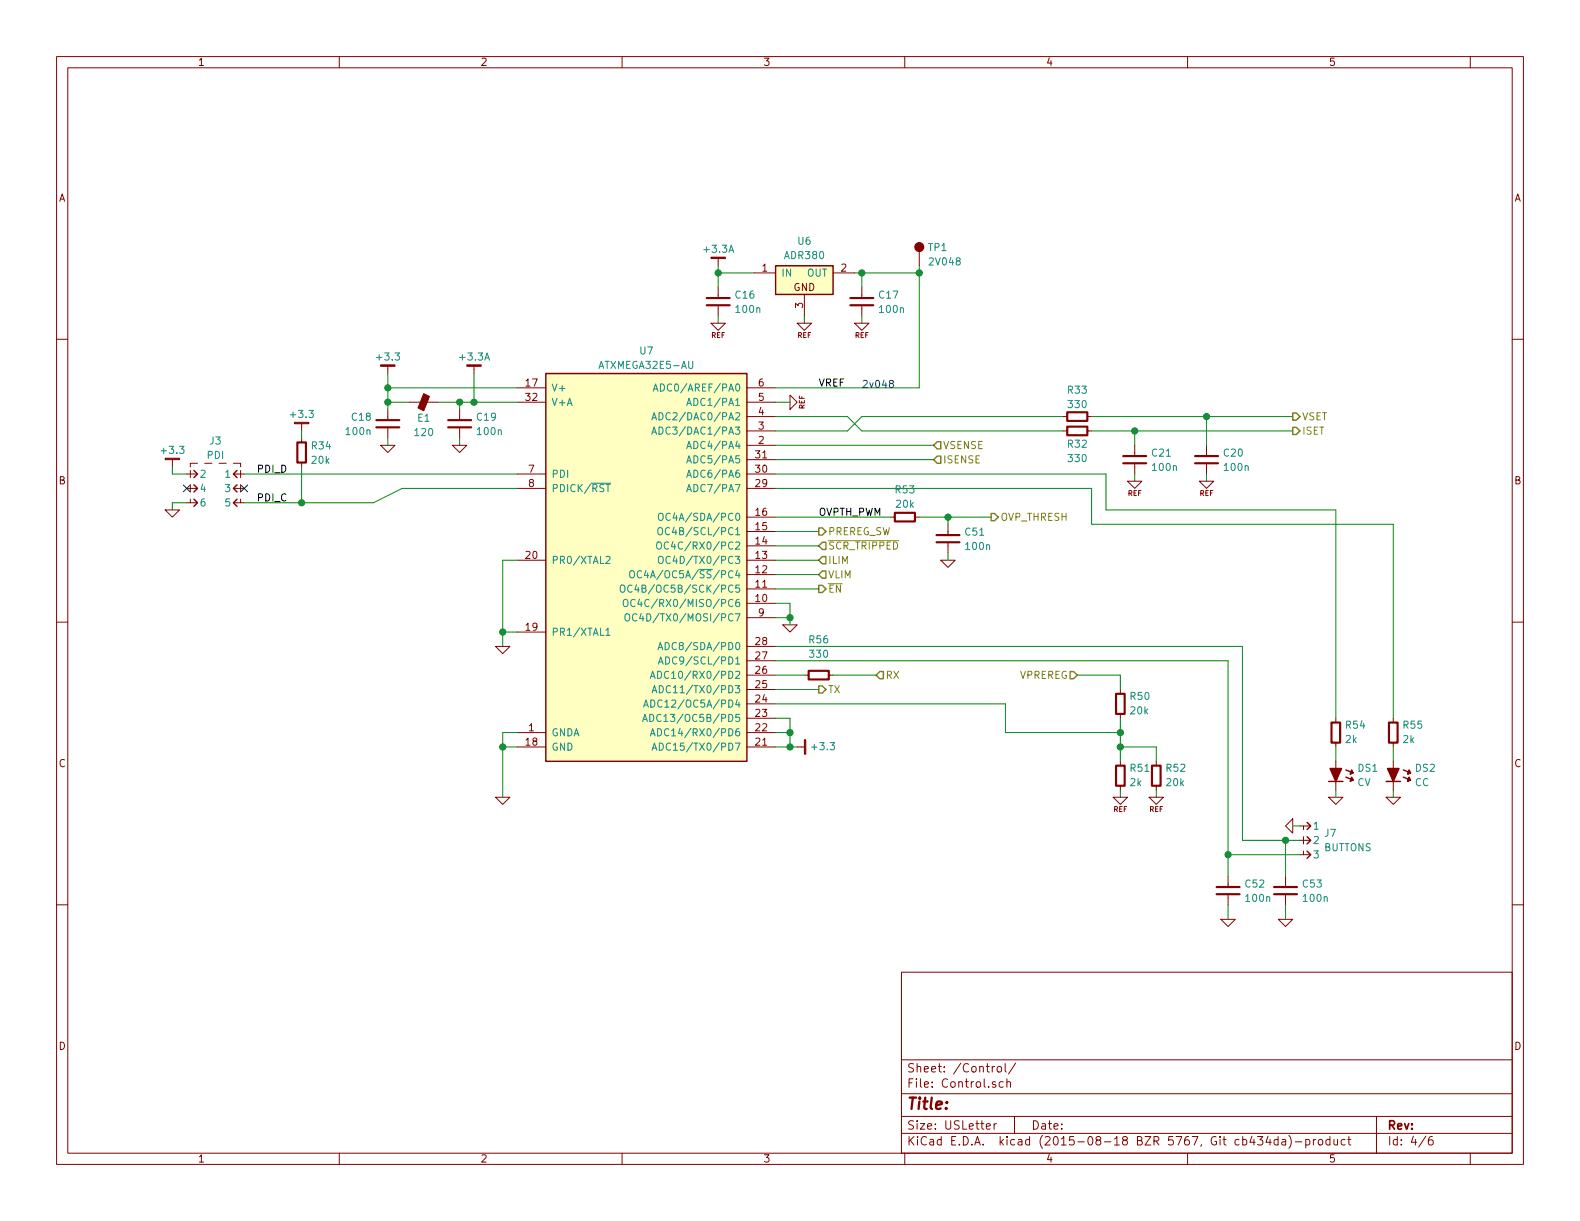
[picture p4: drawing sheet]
<svg xmlns="http://www.w3.org/2000/svg" width="279mm" height="216mm" viewBox="0 0 279 216" stroke-linecap="round" stroke-linejoin="round" font-family="sans-serif">
<g fill="none" stroke="#840000" stroke-width=".18">
<path d="M10 10h259.4v195.9h-259.4zM12 12h255.4v191.9h-255.4zM60 10v2M110 10v2M160 10v2M210 10v2M260 10v2M10 60h2M125.7 57.2h2.6l-1.3 1.2zM127 45.7v1.3M127 50.8v1.9M127 54v1.9"/>
<path d="M133.3 48.3h3.9M141 57.2h2.5l-1.3 1.2zM142.2 52.1v3.8M147.3 48.3h3.8M151.1 57.2h2.6l-1.3 1.2zM152.4 50.8v1.9M152.4 54v1.9M162.6 44.5v2.5M267.4 60h2M53.3 74.9v1.3M53.3 77.5v.7M67.3 78.7h2.5l-1.2 1.3z"/>
<path d="M68.6 64.8v1.2M68.6 72.4v1.9M68.6 75.6v1.9M72.4 71.1h5.1M80 78.7h2.5l-1.2 1.3zM81.3 72.4v1.9M81.3 75.6v1.9M83.8 64.8v1.2M91.4 71.1h5.1M91.4 68.6h5.1M132.1 78.7h5.1M132.1 76.2h5.1"/>
<path d="M132.1 73.7h5.1M132.1 71.1h5.1M132.1 68.6h5.1M139.7 69.9l1.3 1.2-1.3 1.3zM188 76.2h.7M188 73.7h.7M192.3 76.2h.7M192.3 73.7h.7M200.7 78.7v1.9M213.4 78.7v1.9M29.2 90.2h2.5l-1.2 1.2zM30.5 81.3v1.3"/>
<path d="M33 83.8h1.9M33 86.4h1.9M33 88.9h1.9M33.7 83.2v1.3M33.7 85.7v1.3M33.7 88.3v.6M34.9 81.9h-1.2v.7M36.2 81.9h1.3M38.7 81.9h1.3M41.3 81.9h1.2v.7M41.3 83.8h1.9M41.3 86.4h1.9"/>
<path d="M41.3 88.9h1.9M42.5 83.2v1.3M42.5 85.7v1.3M42.5 88.3v.6M53.3 81.8v.8M91.4 83.8h5.1M91.4 86.4h5.1M91.4 99.1h5.1M132.1 83.8h5.1M132.1 86.4h5.1M132.1 99.1h5.1M132.1 81.3h5.1"/>
<path d="M132.1 96.5h5.1M132.1 94h5.1M132.1 91.4h5.1M157.5 91.4h.7M161.8 91.4h.8M166.4 99.1h2.5l-1.3 1.2zM167.6 92.7v1.9M167.6 95.9v1.9M199.4 85.1h2.5l-1.2 1.3zM200.7 81.9v1.9M212.1 85.1h2.5l-1.2 1.3zM213.4 81.9v1.9"/>
<path d="M10 110h2M87.6 114.3h2.6l-1.3 1.3zM91.4 111.8h5.1M132.1 109.2h5.1M132.1 106.7h5.1M132.1 104.1h5.1M132.1 101.6h5.1M132.1 119.4h5.1M132.1 116.8h5.1M132.1 114.3h5.1M138.4 110.5h2.6l-1.3 1.3zM142.2 119.4h.8"/>
<path d="M146.6 119.4h.7M267.4 110h2M91.4 129.5h5.1M91.4 132.1h5.1M132.1 129.5h5.1M132.1 132.1h5.1M132.1 127h5.1M132.1 124.5h5.1M132.1 121.9h5.1M141 132.1h1.2M198.1 121.9v.8M198.1 126.2v.8"/>
<path d="M198.1 134.6v.8M198.1 138.9v.8M204.5 134.6v.8M204.5 138.9v.8M236.2 127v.8M236.2 131.3v.8M236.2 134.6v1.3M236.2 138.2v1.5M246.4 127v.8M246.4 131.3v.8M246.4 134.6v1.3M246.4 138.2v1.5"/>
<path d="M10 160h2M87.6 141h2.6l-1.3 1.2zM196.8 141h2.6l-1.3 1.2zM203.2 141h2.5l-1.2 1.2zM217.2 154.9v1.9M217.2 158.1v1.9M227.3 146.1l1.3-1.3v2.5zM227.3 154.9v1.9M227.3 158.1v1.9M229.9 151.1h1.9M229.9 148.6h1.9M229.9 146.1h1.9"/>
<path d="M230.5 146.1v.6M230.5 148v1.2M230.5 150.5v.6M234.9 141h2.6l-1.3 1.2zM245.1 141h2.5l-1.2 1.2zM267.4 160h2M159.4 171.9h108v32h-108zM215.9 162.6h2.5l-1.2 1.2zM226.1 162.6h2.5l-1.3 1.2zM159.4 197.4h108M159.4 193.4h108M159.4 187.4h108"/>
<path d="M174.4 199.2l.7-.2v-.2l-.4-.1-.3 .2 .1 .7h.6M175.8 198.7v1M175.9 188.6l-.4 .2M176 191.3a.37 .37 0 0 0-.5 .2v.2l.5 .1 .1 .2-.2 .3-.4-.1M176.2 198.7l-.4 .3M176.4 188.7l.2-.1 .4 .1 .1 .6-.1 .2-.4 .1-.2-.2zM177.4 191.3h-.4l-.3 .2 .1 .6 .2 .2 .4-.1M177.7 188.1v1.3l.3 .2M178.1 191.4l.2-.1h.3l.1 1M178.1 190.8v1.5M179.4 197.4v3M179.6 188l-1.3 1.9"/>
<path d="M243.4 197.4v6.5M60 203.9v2M110 203.9v2M159.4 200.4h108M160 203.9v2M210 203.9v2M222.4 201h.9l-.5 .5 .4 .2v.6l-.2 .2-.6-.2M224.2 200.9l-.3 1.1h.9M224.6 201.5v1M226 201.5h-.4l-.3 .3 .1 .5 .2 .2 .4-.1M226 201v1.5M226.7 201.5h.6l.1 1"/>
<path d="M227.4 201.8l-.5 .1-.3 .2 .3 .4 .5-.1M227.9 200.8a1.71 1.71 0 0 1 0 2.2M229.1 201.9h1.1M230.9 201.5h.4l.3 .3-.1 .6h-.6M230.9 201.5v1.5M232.3 201.5v1M232.7 201.5l-.4 .3M233.2 201.6l.2-.1 .4 .1 .1 .6-.1 .2-.4 .1-.2-.2zM235.2 201.5h-.5l-.2 .3v.5l.2 .2 .5-.1M235.2 201v1.5M235.9 201.5l.1 .9 .3 .1 .2-.2M236.5 201.5v1"/>
<path d="M237.9 201.5h-.5l-.2 .3v.5l.2 .2 .5-.1M238.3 201.5h.6M238.5 201v1.3l.4 .2M252.1 200.9l-1.2 1.9M253.3 201a.59 .59 0 0 0-.7 .6l.1 .7 .2 .2 .5-.2v-.5l-.1-.2-.4-.1-.3 .3M260 203.9v2"/>
</g>
<g fill="#ffffc2" stroke="#ffffc2" stroke-width=".18">
<path d="M96.5 66h35.6v68.6h-35.6z"/>
<path d="M137.2 47h10.1v5.1h-10.1z"/>
</g>
<g fill="none" stroke="#840000" stroke-width=".25">
<path d="M137.2 47h10.1v5.1h-10.1zM96.5 66h35.6v68.6h-35.6zM34.3 88.3l.6 .6-.6 .6M34.3 85.7l.6 .7-.6 .6M34.3 83.2l.6 .6-.6 .7M41.9 88.3l-.6 .6 .6 .6M41.9 85.7l-.6 .7 .6 .6M41.9 83.2l-.6 .6 .6 .7M234.9 138.2h2.6M238 137.4l1.3 .5-.5 .3 .2-.8 .3 .5M238 136.1l1.3 .6-.5 .2 .2-.8 .3 .6M245.1 138.2h2.5"/>
<path d="M248.2 137.4l1.2 .5-.5 .3 .3-.8 .2 .5M248.2 136.1l1.2 .6-.5 .2 .3-.8 .2 .6M231.1 150.5l.7 .6-.7 .7M231.1 148l.7 .6-.7 .6M231.1 145.4l.7 .7-.7 .6"/>
</g>
<g fill="none" stroke="#008484" stroke-width=".18">
<path d="M115.3 76.8l.4-1.3 .4 1.3M115.3 74.2l.4-1.2 .4 1.2M115.4 76.4h.6M115.4 73.9h.6M115.5 69.2l.4-1.3 .5 1.3M115.6 68.8h.6M121.4 79.3l.4-1.2 .5 1.2M121.4 71.7l.4-1.3 .5 1.3M121.6 78.9h.5M121.6 71.3h.5M104.5 85.4h3.5M107.2 98.5l.4-.1 .2 .1 .1 .2-.8 .9h.8"/>
<path d="M107.2 85.7h.7M116.2 96l.2-.2 .4 .1a.83 .83 0 0 1-.1 1.2 .44 .44 0 0 1-.6-.4zM116.4 93.5l.2-.2h.4a.83 .83 0 0 1-.1 1.3 .44 .44 0 0 1-.6-.5zM116.5 98.6l.2-.2h.4a.83 .83 0 0 1-.1 1.2 .44 .44 0 0 1-.6-.4zM116.5 90.9l.2-.1h.4a.83 .83 0 0 1-.1 1.2 .44 .44 0 0 1-.6-.4zM118.2 95.9a.5 .5 0 0 0-.6 0 .5 .5 0 0 0-.2 .6l.2 .4a.41 .41 0 0 0 .6 .1M118.5 98.5a.5 .5 0 0 0-.6 0 .5 .5 0 0 0-.1 .6l.1 .3a.41 .41 0 0 0 .6 .1M121.4 84.4l.4-1.3 .5 1.3M121.4 81.9l.4-1.3 .5 1.3M121.4 86.9l.4-1.2 .5 1.2M121.6 84h.5M121.6 81.5h.5"/>
<path d="M121.6 86.6h.5M107.2 111.4l.3-.3v1.2M107.2 112.3h.7M109.7 103.6l.3-.1h.3a.83 .83 0 0 1-.1 1.2 .44 .44 0 0 1-.5-.4zM110.3 106.2l.2-.2h.4a.83 .83 0 0 1-.2 1.3 .44 .44 0 0 1-.5-.5zM110.6 108.7l.2-.2 .4 .1a.83 .83 0 0 1-.2 1.2 .44 .44 0 0 1-.5-.4zM111.4 101.1l.2-.2 .4 .1a.83 .83 0 0 1-.1 1.2 .44 .44 0 0 1-.5-.4zM111.8 103.6a.5 .5 0 0 0-.7 0 .5 .5 0 0 0-.1 .6l.1 .3a.41 .41 0 0 0 .7 .1M112.3 106.1a.5 .5 0 0 0-.6 0 .5 .5 0 0 0-.2 .6l.1 .4a.41 .41 0 0 0 .7 0M112.6 108.6a.5 .5 0 0 0-.6 0 .5 .5 0 0 0-.2 .6l.1 .4a.41 .41 0 0 0 .7 .1M113.4 101a.5 .5 0 0 0-.6 0 .5 .5 0 0 0-.1 .6l.1 .4a.41 .41 0 0 0 .6 .1M115 120l.4-1.3 .4 1.3"/>
<path d="M115.1 119.6h.6M116.3 118.7a.64 .64 0 0 1 .7 .6 .64 .64 0 0 1-.7 .7zM116.4 114.9l.4-1.3 .4 1.3M116.4 117.4l.4-1.2 .5 1.2M116.5 114.5h.6M116.6 117h.5M113.6 127.6l.4-1.3 .5 1.3M113.8 127.2h.6M113.8 125l.4-1.2 .5 1.2M113.9 124.7h.6M114.9 126.3a.64 .64 0 0 1 .7 .6 .64 .64 0 0 1-.7 .7zM115 130.1l.4-1.2 .4 1.2"/>
<path d="M115.1 123.8a.64 .64 0 0 1 .7 .6 .64 .64 0 0 1-.7 .6zM115.1 129.7h.6M115.3 132.7l.4-1.3 .5 1.3M115.3 122.5l.4-1.3 .5 1.3M115.4 132.3h.6M115.4 122.1h.6M116.3 128.9a.64 .64 0 0 1 .7 .6 .64 .64 0 0 1-.7 .6zM116.6 131.4a.64 .64 0 0 1 .7 .6 .64 .64 0 0 1-.7 .7zM116.6 121.2a.64 .64 0 0 1 .7 .7 .64 .64 0 0 1-.7 .6z"/>
</g>
<g fill="#840000" stroke="#840000" stroke-width=".18">
<path d="M67.3 64.5h2.5v.3h-2.5z"/>
<path d="M125.7 45.5h2.6v.2h-2.6z"/>
<path d="M82.5 64.5h2.6v.3h-2.6z"/>
<path d="M29.2 81h2.5v.3h-2.5z"/>
<path d="M52.1 74.7h2.5v.2h-2.5z"/>
<path d="M74.9 69.6l1 .5-1 2.5-1-.5z"/>
<path d="M142.2 130.8h.3v2.6h-.3z"/>
</g>
<g fill="none" stroke="#840000" stroke-width=".38">
<path d="M125 52.7h4M125 54h4M150.4 52.7h4M150.4 54h4M52.6 78.2h1.5v3.6h-1.5zM66.5 74.3h4.1M66.5 75.6h4.1M79.2 74.3h4.1M79.2 75.6h4.1M188.7 75.4h3.6v1.6h-3.6zM188.7 72.9h3.6v1.5h-3.6zM158.2 90.7h3.6v1.5h-3.6z"/>
<path d="M165.6 94.6h4.1M165.6 95.9h4.1M198.6 80.6h4.1M198.6 81.9h4.1M211.3 80.6h4.1M211.3 81.9h4.1M143 118.6h3.6v1.5h-3.6zM197.4 122.7h1.5v3.5h-1.5zM197.4 135.4h1.5v3.5h-1.5zM203.7 135.4h1.5v3.5h-1.5zM235.5 127.8h1.5v3.5h-1.5zM245.6 127.8h1.5v3.5h-1.5z"/>
<path d="M215.1 156.8h4.1M215.1 158.1h4.1M225.3 156.8h4.1M225.3 158.1h4.1"/>
</g>
<g fill="none" stroke="#008400" stroke-width=".18">
<path d="M127 48.3h6.3M127 47v3.8M127 55.9v1.3M142.2 55.9v1.3M151.1 48.3h11.5M152.4 48.3v2.5M152.4 55.9v1.3M162.6 47v21.6h-25.4M53.3 76.2v1.3M68.6 71.1h3.8M68.6 66v6.4M68.6 77.5v1.2"/>
<path d="M68.6 68.6h22.8M77.5 71.1h13.9M81.3 71.1v1.3M81.3 77.5v1.2M83.8 66v5.1M137.2 71.1h2.5M137.2 73.7h12.7l2.5 2.5h35.6M137.2 78.7h27.9M188 73.7h-35.6l-2.5 2.5h-12.7M193 76.2h35.6M193 73.7h35.6M200.7 76.2v2.5"/>
<path d="M213.4 73.7v5M30.5 82.6v1.2h2.5M33 88.9h-2.5v1.3M43.2 83.8h48.2M53.3 82.6v6.3M91.4 99.1h-2.5v15.2M91.4 86.4h-20.3l-5.1 2.5h-22.8M137.2 83.8h58.4v6.4h40.6v36.8M137.2 86.4h55.8v6.3h53.4v34.3M137.2 81.3h27.9M137.2 99.1h7.6M137.2 91.4h20.3"/>
<path d="M137.2 96.5h7.6M137.2 94h7.6M162.6 91.4h12.7M167.6 91.4v1.3M167.6 97.8v1.3M200.7 83.8v1.3M213.4 83.8v1.3M88.9 111.8h2.5M137.2 101.6h7.6M137.2 119.4h5M137.2 114.3h82.5v34.3h10.2M137.2 116.8h80v38.1"/>
<path d="M137.2 104.1h7.6M137.2 106.7h2.5v3.8M137.2 109.2h2.5M147.3 119.4h7.6M190.5 119.4h7.6v2.5M88.9 132.1h2.5M91.4 129.5h-2.5v11.5M137.2 132.1h3.8M137.2 121.9h7.6M137.2 124.5h40.6v5h20.3M137.2 129.5h2.5M137.2 127h2.5v5.1"/>
<path d="M198.1 132.1h6.4v2.5M198.1 127v7.6M198.1 139.7v1.3M204.5 139.7v1.3M236.2 132.1v2.5M236.2 139.7v1.3M246.4 132.1v2.5M246.4 139.7v1.3M217.2 151.1h12.7M227.3 148.6v6.3M228.6 146.1h1.3M217.2 160v2.6"/>
<path d="M227.3 160v2.6"/>
</g>
<g fill="#008400" stroke="#008400" stroke-width=".25">
<circle cx="68.6" cy="68.6" r=".51"/>
<circle cx="68.6" cy="71.1" r=".51"/>
<circle cx="81.3" cy="71.1" r=".51"/>
<circle cx="127" cy="48.3" r=".51"/>
<circle cx="83.8" cy="71.1" r=".51"/>
<circle cx="152.4" cy="48.3" r=".51"/>
<circle cx="200.7" cy="76.2" r=".51"/>
<circle cx="213.4" cy="73.7" r=".51"/>
<circle cx="53.3" cy="88.9" r=".51"/>
<circle cx="198.1" cy="129.5" r=".51"/>
<circle cx="198.1" cy="132.1" r=".51"/>
<circle cx="167.6" cy="91.4" r=".51"/>
<circle cx="162.6" cy="48.3" r=".51"/>
<circle cx="88.9" cy="111.8" r=".51"/>
<circle cx="88.9" cy="132.1" r=".51"/>
<circle cx="227.3" cy="148.6" r=".51"/>
<circle cx="217.2" cy="151.1" r=".51"/>
<circle cx="139.7" cy="109.2" r=".51"/>
<circle cx="139.7" cy="129.5" r=".51"/>
<circle cx="139.7" cy="132.1" r=".51"/>
</g>
<path d="M157.5 67.8l-.2-.2v-.2l.2-.1 .4 .1v.3l-.5 .1-.1 .2v.4l.2 .1h.3l.2-.2-.1-.4-.1-.1" fill="none" stroke="#0000c2" stroke-width=".18"/>
<g fill="none" stroke="#848400" stroke-width=".25">
<path d="M165.7 78.1h.7v1.3h-.7l-.6-.7zM228.6 73h.6l.7 .7-.7 .6h-.6zM228.6 75.6h.6l.7 .6-.7 .6h-.6zM144.8 93.3h.6l.6 .7-.6 .6h-.6zM145.4 98.4h.6v1.3h-.6l-.6-.6zM145.4 95.9h.6v1.3h-.6l-.6-.7zM165.7 80.6h.7v1.3h-.7l-.6-.6zM175.3 90.8h.6l.6 .6-.6 .7h-.6zM144.8 103.5h.6l.6 .6-.6 .7h-.6zM145.4 101h.6v1.2h-.6l-.6-.6zM155.6 118.7h.6v1.3h-.6l-.7-.6zM189.2 118.7h.7l.6 .7-.6 .6h-.7z"/>
<path d="M144.8 121.3h.6l.6 .6-.6 .7h-.6z"/>
</g>
<path d="M32.4 85.8l1.2 1.2M33.6 85.8l-1.2 1.2M42.6 85.8l1.2 1.2M43.8 85.8l-1.2 1.2" fill="none" stroke="#000084" stroke-width=".18"/>
<path d="M146.5 95.6h12.5" fill="none" stroke="#848400" stroke-width=".18"/>
<g fill="#840000" stroke="#840000" stroke-width=".25">
<path d="M235.2 135.9h2l-1 2.3z"/>
<path d="M245.4 135.9h2l-1 2.3z"/>
<circle cx="162.6" cy="43.7" r=".76"/>
</g>
<text font-size="2.8" fill="#840000" x="160.4" y="196.2">Title:</text>
<g font-size="2.1" fill="#840000">
<text x="160.4" y="189.6">Sheet: /Control/</text>
<text x="160.4" y="192.3">File: Control.sch</text>
<text x="160.4" y="202.5">KiCad E.D.A. kicad (2015-08-18 BZR 5767, Git cb434da)-product</text>
<text x="160.4" y="199.7">Size: USLetter</text>
<text x="182.4" y="199.7">Date:</text>
<text x="245.4" y="199.7">Rev:</text>
<text x="245.4" y="202.5">Id: 4/6</text>
</g>
<g font-size="1.8" fill="#840000">
<text x="35" y="11.6">1</text>
<text x="85" y="11.6">2</text>
<text x="135" y="11.6">3</text>
<text x="185" y="11.6">4</text>
<text x="235" y="11.6">5</text>
<text x="10.4" y="35.6">A</text>
<text x="267.8" y="35.6">A</text>
<text x="134.8" y="48">1</text>
<text x="140.3" y="51.4">GND</text>
<text x="148.7" y="48">2</text>
<text x="142" y="54.5" transform="rotate(-90 142 54.5)">3</text>
<text x="93" y="70.9">32</text>
<text x="93" y="68.3">17</text>
<text x="134.1" y="70.9">5</text>
<text x="134.1" y="68.3">6</text>
<text x="134.1" y="75.9">3</text>
<text x="134.1" y="73.4">4</text>
<text x="93.5" y="83.6">7</text>
<text x="133.7" y="83.6">30</text>
<text x="133.7" y="81">31</text>
<text x="134.1" y="78.5">2</text>
<text x="10.4" y="85.6">B</text>
<text x="93.5" y="86.1">8</text>
<text x="133.7" y="86.1">29</text>
<text x="267.8" y="85.6">B</text>
<text x="133.7" y="93.7">15</text>
<text x="133.7" y="91.2">16</text>
<text x="93" y="98.8">20</text>
<text x="133.7" y="101.3">12</text>
<text x="133.7" y="98.8">13</text>
<text x="133.7" y="96.3">14</text>
<text x="133.7" y="106.4">10</text>
<text x="133.7" y="103.9">11</text>
<text x="93" y="111.5">19</text>
<text x="134.1" y="109">9</text>
<text x="133.7" y="119.1">26</text>
<text x="133.7" y="116.6">27</text>
<text x="133.7" y="114">28</text>
<text x="133.7" y="124.2">24</text>
<text x="133.7" y="121.7">25</text>
<text x="93" y="131.8">18</text>
<text x="93.5" y="129.3">1</text>
<text x="133.7" y="131.8">21</text>
<text x="133.7" y="129.3">22</text>
<text x="133.7" y="126.7">23</text>
<text x="10.4" y="135.6">C</text>
<text x="267.8" y="135.6">C</text>
<text x="10.4" y="185.6">D</text>
<text x="267.8" y="185.6">D</text>
<text x="35" y="205.5">1</text>
<text x="85" y="205.5">2</text>
<text x="135" y="205.5">3</text>
<text x="185" y="205.5">4</text>
<text x="235" y="205.5">5</text>
</g>
<g font-size="1.8" fill="#008484">
<text x="124.6" y="44.7">+3.3A</text>
<text x="138.9" y="45.8">ADR380</text>
<text x="141.1" y="43.3">U6</text>
<text x="164.2" y="44.4">TP1</text>
<text x="164.5" y="46.9">2V048</text>
<text x="130.1" y="52.8">C16</text>
<text x="138.2" y="48.9">IN</text>
<text x="142.6" y="48.9">OUT</text>
<text x="155.5" y="52.8">C17</text>
<text x="130.3" y="55.3">100n</text>
<text x="155.7" y="55.3">100n</text>
<text x="66.9" y="63.7">+3.3</text>
<text x="81.4" y="63.7">+3.3A</text>
<text x="106.2" y="65.2">ATXMEGA32E5-AU</text>
<text x="113.2" y="62.7">U7</text>
<text x="97.5" y="71.8">V+A</text>
<text x="97.5" y="69.2">V+</text>
<text x="117" y="69.2">ADC0/AREF/PA0</text>
<text x="122.3" y="71.8">ADC1/PA1</text>
<text x="188.9" y="69.6">R33</text>
<text x="51.6" y="73.9">+3.3</text>
<text x="61.3" y="76.9">100n</text>
<text x="62.3" y="74.4">C18</text>
<text x="73.5" y="77.1">120</text>
<text x="73.9" y="74.5">E1</text>
<text x="84.4" y="74.4">C19</text>
<text x="84.5" y="76.9">100n</text>
<text x="117" y="76.8">ADC3/DAC1/PA3</text>
<text x="117" y="74.3">ADC2/DAC0/PA2</text>
<text x="189" y="72.1">330</text>
<text x="28.8" y="80.2">+3.3</text>
<text x="36.6" y="81.1">PDI</text>
<text x="37.1" y="78.6">J3</text>
<text x="55.2" y="79.5">R34</text>
<text x="55.2" y="82">20k</text>
<text x="122.3" y="79.4">ADC4/PA4</text>
<text x="122.3" y="81.9">ADC5/PA5</text>
<text x="188.9" y="79.1">R32</text>
<text x="189" y="81.7">330</text>
<text x="203.8" y="80.7">C21</text>
<text x="203.9" y="83.3">100n</text>
<text x="216.5" y="80.7">C20</text>
<text x="216.6" y="83.3">100n</text>
<text x="35.3" y="84.5">2</text>
<text x="35.3" y="87">4</text>
<text x="35.3" y="89.5">6</text>
<text x="39.9" y="84.5">1</text>
<text x="39.9" y="87">3</text>
<text x="39.9" y="89.5">5</text>
<text x="97.5" y="84.5">PDI</text>
<text x="97.5" y="87">PDICK/RST</text>
<text x="122.3" y="84.5">ADC6/PA6</text>
<text x="122.3" y="87">ADC7/PA7</text>
<text x="158.4" y="87.2">R53</text>
<text x="158.5" y="89.8">20k</text>
<text x="118" y="92.1">OC4A/SDA/PC0</text>
<text x="118.2" y="94.6">OC4B/SCL/PC1</text>
<text x="170.7" y="94.7">C51</text>
<text x="97.5" y="99.7">PR0/XTAL2</text>
<text x="118.3" y="97.2">OC4C/RX0/PC2</text>
<text x="118.5" y="99.7">OC4D/TX0/PC3</text>
<text x="170.9" y="97.2">100n</text>
<text x="112.6" y="104.8">OC4B/OC5B/SCK/PC5</text>
<text x="113.3" y="107.3">OC4C/RX0/MISO/PC6</text>
<text x="114" y="102.2">OC4A/OC5A/SS/PC4</text>
<text x="97.5" y="112.4">PR1/XTAL1</text>
<text x="113.5" y="109.9">OC4D/TX0/MOSI/PC7</text>
<text x="143.2" y="113.7">R56</text>
<text x="118.1" y="114.9">ADC8/SDA/PD0</text>
<text x="118.3" y="117.5">ADC9/SCL/PD1</text>
<text x="143.3" y="116.3">330</text>
<text x="115.9" y="125.1">ADC12/OC5A/PD4</text>
<text x="117.4" y="120">ADC10/RX0/PD2</text>
<text x="117.6" y="122.6">ADC11/TX0/PD3</text>
<text x="199.9" y="123.7">R50</text>
<text x="97.5" y="130.2">GNDA</text>
<text x="115.9" y="127.6">ADC13/OC5B/PD5</text>
<text x="117.4" y="130.2">ADC14/RX0/PD6</text>
<text x="200" y="126.3">20k</text>
<text x="238" y="131.4">2k</text>
<text x="238" y="128.8">R54</text>
<text x="248.1" y="131.4">2k</text>
<text x="248.2" y="128.8">R55</text>
<text x="97.5" y="132.7">GND</text>
<text x="117.6" y="132.7">ADC15/TX0/PD7</text>
<text x="143.8" y="132.6">+3.3</text>
<text x="199.9" y="136.4">R51</text>
<text x="206.3" y="136.4">R52</text>
<text x="240.2" y="136.4">DS1</text>
<text x="250.3" y="136.4">DS2</text>
<text x="199.9" y="139">2k</text>
<text x="206.3" y="139">20k</text>
<text x="240" y="139">CV</text>
<text x="250.2" y="139">CC</text>
<text x="232.2" y="146.7">1</text>
<text x="232.2" y="149.2">2</text>
<text x="234.3" y="148">J7</text>
<text x="232.2" y="151.8">3</text>
<text x="234.1" y="150.5">BUTTONS</text>
<text x="220.3" y="156.9">C52</text>
<text x="220.4" y="159.5">100n</text>
<text x="230.4" y="156.9">C53</text>
<text x="230.6" y="159.5">100n</text>
</g>
<g font-size="1.8">
<text x="144.8" y="68.3">VREF</text>
<text x="45.6" y="83.6">PDI_D</text>
<text x="45.6" y="88.6">PDI_C</text>
<text x="144.8" y="91.2">OVPTH_PWM</text>
</g>
<text font-size="1.8" fill="#0000c2" x="152.4" y="68.6">2v048</text>
<g font-size="1.8" fill="#848400">
<text x="230.3" y="74.3">VSET</text>
<text x="230.3" y="76.8">ISET</text>
<text x="166.8" y="79.4">VSENSE</text>
<text x="166.8" y="81.9">ISENSE</text>
<text x="146.5" y="94.6">PREREG_SW</text>
<text x="176.9" y="92.1">OVP_THRESH</text>
<text x="146.5" y="99.7">ILIM</text>
<text x="146.5" y="97.2">SCR_TRIPPED</text>
<text x="146.5" y="102.2">VLIM</text>
<text x="146.5" y="104.8">EN</text>
<text x="146.5" y="122.6">TX</text>
<text x="156.6" y="120">RX</text>
<text x="180.2" y="120">VPREREG</text>
</g>
<g font-size="1.2" fill="#840000">
<text x="125.8" y="59.7">REF</text>
<text x="141" y="59.7">REF</text>
<text x="151.2" y="59.7">REF</text>
<text x="142.3" y="72.3" transform="rotate(-90 142.3 72.3)">REF</text>
<text x="199.4" y="87.7">REF</text>
<text x="212.1" y="87.7">REF</text>
<text x="196.9" y="143.6">REF</text>
<text x="203.3" y="143.6">REF</text>
</g>
</svg>
